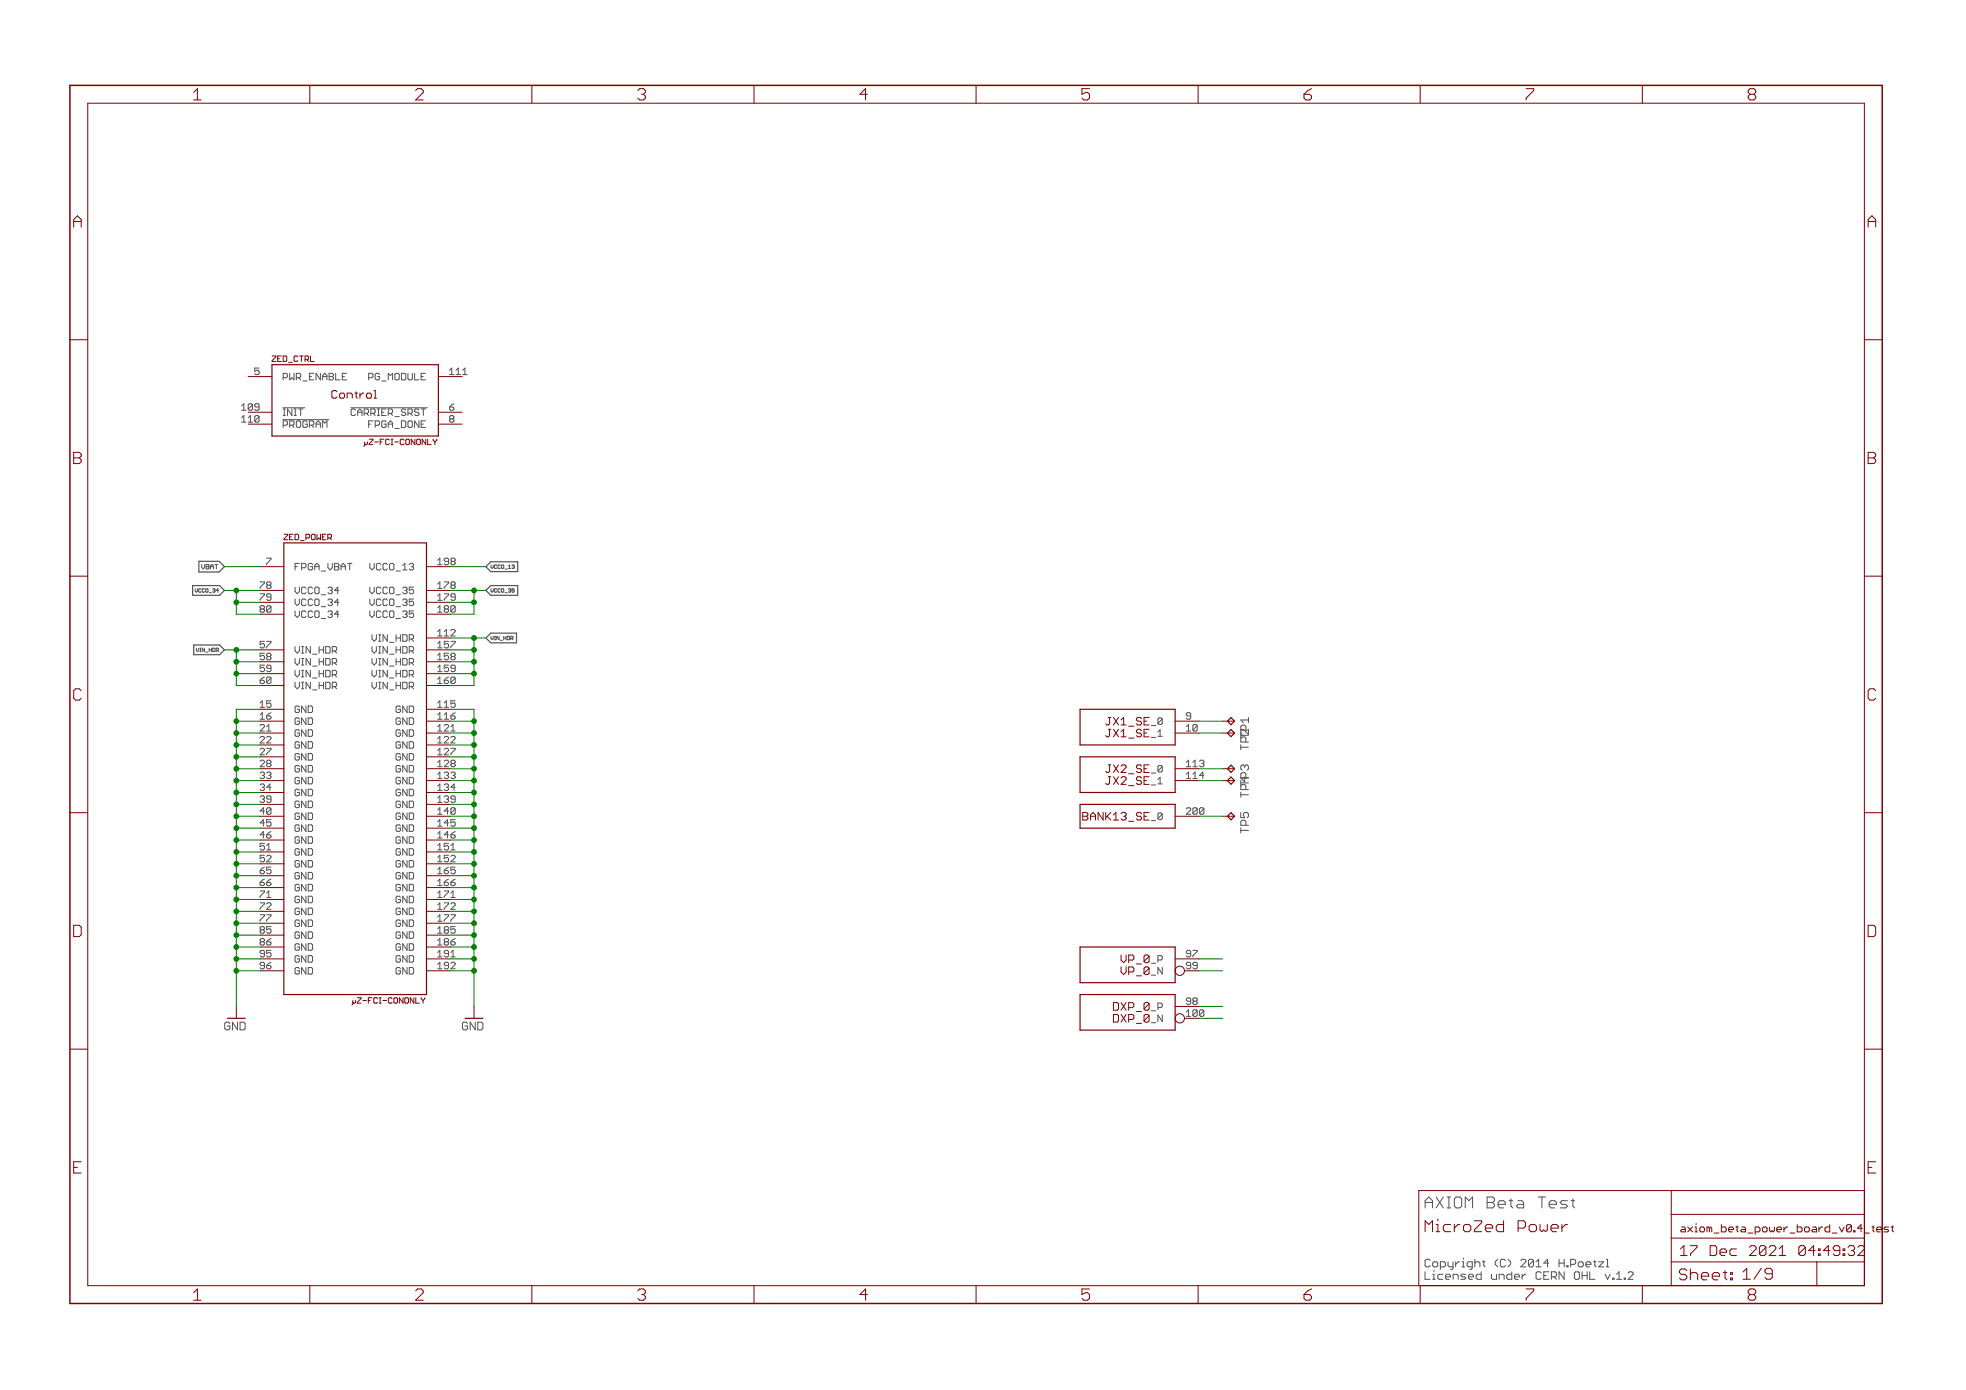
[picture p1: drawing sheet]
<svg xmlns="http://www.w3.org/2000/svg" width="420mm" height="297mm" viewBox="0 0 420 297" stroke-linecap="round" stroke-linejoin="round" font-family="sans-serif">
<g fill="none" stroke="#505050" stroke-width=".21">
<path d="M54.4 79.8l.3 .3h.4l.3-.3M55.4 78.7h-1v.7l.5-.3 .5 .3M79.5 79.8h-.7v1.4M96.1 79.1l.4-.4v1.4M51.6 87.7h1M51.6 90.2h1M51.6 86.7l.5-.4v1.4M51.6 89.3l.5-.5v1.4M60.5 87.1h4.6M60.5 89.7h9.8M60.5 87.4h.5M60.5 88.8h.5"/>
<path d="M60.7 87.4v1.4M61.4 80l-.2-.2h-.7v1.4M61.4 80.5l-.2 .2h-.7M61.4 90.2l-.2-.3h-.7v1.4M61.4 90.6l-.2 .3h-.7M75 87.1h16.3M76 87.6l-.3-.2h-.4l-.3 .2v1l.3 .2h.4l.3-.2M78.8 89.9v1.4M78.8 80.7h.7M78.8 90.6h.4M96.1 87v.4l.2 .3h.5l.2-.3M96.1 87h.7l.2 .2"/>
<path d="M96.1 80.1h.9M96.3 89.5l-.2 .2 .2 .5h.5l.2-.2M96.3 89.5h.5M96.8 89.5l.2 .2M97 89l-.2-.2h-.5l-.2 .2 .2 .5M97 86.3l-.9 .7M97 89.3l-.2 .2M57 119.3h.9v.2l-.9 1v.2M93.5 119.7l.5-.4v1.4M41.7 125.8v.5l.3 .3 .2-.3v-.5M42 138.5v.5l.2 .3 .3-.3v-.5M42.7 139.3h.3"/>
<path d="M42.7 138.5h.3M42.8 125.8l-.3 .1v.5l.3 .2M42.8 138.5v.8M43.1 120.6v.7l.3 .3 .3-.3v-.7M55.6 124.4h.9v.2l-.9 .9v.3M55.6 126.9h.9v.2l-.9 1v.2M55.6 138.2l.2 .3h.5l.2-.3M55.8 130.1l-.2 .3 .2 .4h.5l.2-.2M55.8 130.1h.5M56.3 130.1l.2 .3M56.5 129.7l-.2-.3h-.5l-.2 .3 .2 .4M56.5 137.1h-.9v.7l.4-.3 .5 .3"/>
<path d="M56.5 139.6h-.9v.7l.4-.2 .5 .2M56.5 129.9l-.2 .2M63.1 125.5v.9l.4 .5 .5-.5M63.1 128v.9l.4 .5 .5-.5M63.1 130.6v.9l.4 .5 .5-.5M63.1 138.2v.9l.4 .5 .5-.5M63.1 121.1h.4M64 120.4h-.9v1.4M79 120.4v.9l.5 .5 .5-.5M79 125.5v.9l.5 .5 .5-.5M79 128v.9l.5 .5 .5-.5M79 130.6v.9l.5 .5 .5-.5"/>
<path d="M79.5 135.6v1l.5 .4 .4-.4M79.5 138.2v.9l.5 .5 .4-.5M93.5 124.8l.5-.4v1.4M93.5 127.4l.5-.5v1.4M93.5 129.9l.5-.5v1.4M93.5 135l.5-.5v1.4M93.5 137.5l.5-.4v1.4M93.5 125.8h1M93.5 128.3h1M93.5 130.8h1M93.5 120.7h1M93.5 138.5h1"/>
<path d="M93.5 135.9h1M104.9 120.7v.5l.3 .3 .2-.3v-.5M104.9 125.8v.5l.3 .3 .2-.3v-.5M104.9 136v.5l.3 .2 .2-.2v-.5M105.7 136.7h.2M105.7 136h.2M105.8 136v.7M106 125.8l-.3 .1v.5l.3 .2M106 120.7l-.3 .2v.4l.3 .2M55.6 150.2l.4-.4v1.4M55.6 152.8l.4-.5v1.4M55.6 151.2h.9"/>
<path d="M55.6 155.1l.2-.3h.5l.2 .3M55.6 153.7h.9M55.6 157.6l.2-.2h.5l.2 .2M55.6 145.4v.4l.2 .3h.5l.2-.3M55.6 140.8l.2 .2h.5l.2-.2M55.6 143.3l.2 .2h.5l.2-.2M55.6 145.4h.7l.2 .2M56.5 155.3l-.9 .9h.9M56.5 157.8l-.9 1h.9M56.5 142.1h-.9v.7l.4-.2 .5 .2M56.5 144.7l-.9 .7M63.1 140.7v.9l.4 .5 .5-.5"/>
<path d="M63.1 143.3v.9l.4 .5 .5-.5M63.1 145.8v.9l.4 .5 .5-.5M63.5 151.6h.5M63.5 154.1h.5M63.5 156.7h.5M63.5 159.2h.5M64 151.1l-.2-.2h-.5l-.2 .2v.9l.2 .3h.5l.2-.3M64 153.6l-.2-.2h-.5l-.2 .2v1l.2 .2h.5l.2-.2M64 156.2l-.2-.2h-.5l-.2 .2v.9l.2 .3h.5l.2-.3M64 158.7l-.2-.2h-.5l-.2 .2v1l.2 .2h.5l.2-.2M79.5 140.7v.9l.5 .5 .4-.5M79.5 143.3v.9l.5 .5 .4-.5"/>
<path d="M79.5 145.8v.9l.5 .5 .4-.5M84.9 150.9l-.3 .2v.9l.3 .3M84.9 153.4l-.3 .2v1l.3 .2M84.9 156l-.3 .2v.9l.3 .3M84.9 158.5l-.3 .2v1l.3 .2M93.5 151.2h1M93.5 153.7h1M93.5 156.2h1M93.5 158.8h1M93.5 150.2l.5-.4v1.4M93.5 140.1l.5-.5v1.4M93.5 142.6l.5-.5v1.4"/>
<path d="M93.5 145.1l.5-.4v1.4M93.5 152.8l.5-.5v1.4M93.5 155.3l.5-.5v1.4M93.5 157.8l.5-.4v1.4M93.5 141h1M93.5 143.5h1M93.5 146.1h1M253.5 153.5l.3 .2h.4l.3-.2M253.5 156.2h1M253.5 155.3l.5-.5v1.4M254.5 152.5l-.3-.2h-.4l-.3 .2 .3 .5h.7M265.2 157.1h1.6"/>
<path d="M265.2 159.1v1.1M265.2 159.7h1.6M265.2 156.7l.3 .3M265.7 155.9h-.2l-.3 .2v1.6M266 155h-.5l-.3 .2v.8h1.6M266 157.5h-.5l-.3 .3v.8h1.6M266.8 153.9h-1.6l.5 .5M55.6 160.1l.2-.2h.5l.2 .2M55.6 165.2l.2-.2h.5l.2 .2M55.6 162.7l.2-.2h.5l.2 .2M55.6 166.2l.2 .2h.5l.2-.2M55.6 170.3l.2-.2h.5l.2 .2"/>
<path d="M55.6 167.8l.2-.3h.5l.2 .3M55.6 168.7l.2 .2h.5l.2-.2M55.6 171.2l.2 .3h.5l.2-.3M56 165.7h.3M56 168.2h.3M56 170.8h.3M56.3 165.7l.2 .2M56.3 168.2l.2 .3M56.3 170.8l.2 .2M56.5 160.4l-.9 .9h.9M56.5 162.9l-.9 1h.9M56.5 165.5l-.2 .2"/>
<path d="M56.5 168l-.2 .2M56.5 170.5l-.2 .3M56.5 173.3h-.9l.7-.7v1.4M56.5 175.9h-.9l.7-.7v1.4M56.5 178.4h-.9l.7-.7v1.4M63.5 161.7h.5M63.5 164.3h.5M63.5 166.8h.5M63.5 169.4h.5M63.5 171.9h.5M63.5 174.4h.5M63.5 177h.5"/>
<path d="M63.5 179.5h.5M64 161.3l-.2-.3h-.5l-.2 .3v.9l.2 .2h.5l.2-.2M64 163.8l-.2-.2h-.5l-.2 .2v.9l.2 .3h.5l.2-.3M64 166.3l-.2-.2h-.5l-.2 .2v1l.2 .2h.5l.2-.2M64 168.9l-.2-.2h-.5l-.2 .2v.9l.2 .3h.5l.2-.3M64 171.4l-.2-.2h-.5l-.2 .2v1l.2 .2h.5l.2-.2M64 174l-.2-.3h-.5l-.2 .3v.9l.2 .2h.5l.2-.2M64 176.5l-.2-.2h-.5l-.2 .2v.9l.2 .3h.5l.2-.3M64 179l-.2-.2h-.5l-.2 .2v1l.2 .2h.5l.2-.2M84.9 161l-.3 .3v.9l.3 .2M84.9 163.6l-.3 .2v.9l.3 .3M84.9 166.1l-.3 .2v1l.3 .2"/>
<path d="M84.9 168.7l-.3 .2v.9l.3 .3M84.9 171.2l-.3 .2v1l.3 .2M84.9 173.7l-.3 .3v.9l.3 .2M84.9 176.3l-.3 .2v.9l.3 .3M84.9 178.8l-.3 .2v1l.3 .2M93.5 161.3h1M93.5 163.9h1M93.5 166.4h1M93.5 168.9h1M93.5 171.5h1M93.5 160.4l.5-.5v1.4M93.5 162.9l.5-.4v1.4"/>
<path d="M93.5 165.5l.5-.5v1.4M93.5 168l.5-.5v1.4M93.5 170.5l.5-.4v1.4M93.5 173.1l.5-.5v1.4M93.5 175.6l.5-.4v1.4M93.5 178.2l.5-.5v1.4M93.5 174h1M93.5 176.6h1M93.5 179.1h1M253.5 163.9h1M253.5 166.4h1M253.5 162.9l.5-.4v1.4"/>
<path d="M253.5 165.5l.5-.5v1.4M253.5 172.8l.3-.2h.4l.3 .2M254.5 173.1l-1 .9h1M265.2 166.8v1M265.2 169.3v1.1M265.2 173.6v1.1h.8M265.2 176.9v1.1M265.2 167.3h1.6M265.2 169.8h1.6M265.2 177.5h1.6M265.7 163.5h-.2l-.3 .2v.6l.3 .3M266 165.1h-.5l-.3 .3v.8h1.6"/>
<path d="M266 167.7h-.5l-.3 .2v.8h1.6M266 175.3h-.5l-.3 .3v.8h1.6M266.8 166.3h-1.6l.8 .8M55.6 186v.5l.2 .2h.5l.2-.2M55.6 188.6v.4l.2 .3h.5l.2-.3M55.6 190.4h.9v.2l-.9 1v.2M55.6 192.9h.9v.3l-.9 .9v.2M55.6 195.5h.9v.2l-.9 .9v.3M55.6 181.4l.2 .2h.5l.2-.2M55.6 183.9l.2 .3h.5l.2-.3M55.6 186h.7l.2 .2M55.6 188.6h.7l.2 .2"/>
<path d="M55.8 198.7l-.2 .2 .2 .5h.5l.2-.2M55.8 198.7h.5M56.3 198.7l.2 .2M56.5 180.2h-.9v.7l.4-.2 .5 .2M56.5 182.8h-.9v.7l.4-.3 .5 .3M56.5 198.2l-.2-.2h-.5l-.2 .2 .2 .5M56.5 185.3l-.9 .7M56.5 187.9l-.9 .7M56.5 198.5l-.2 .2M63.5 182.1h.5M63.5 184.6h.5M63.5 187.1h.5"/>
<path d="M63.5 189.7h.5M63.5 192.2h.5M63.5 194.8h.5M63.5 197.3h.5M63.5 199.8h.5M64 181.6l-.2-.2h-.5l-.2 .2v.9l.2 .3h.5l.2-.3M64 184.1l-.2-.2h-.5l-.2 .2v1l.2 .2h.5l.2-.2M64 186.7l-.2-.3h-.5l-.2 .3v.9l.2 .2h.5l.2-.2M64 189.2l-.2-.2h-.5l-.2 .2v.9l.2 .3h.5l.2-.3M64 191.7l-.2-.2h-.5l-.2 .2v1l.2 .2h.5l.2-.2M64 194.3l-.2-.2h-.5l-.2 .2v.9l.2 .3h.5l.2-.3M64 196.8l-.2-.2h-.5l-.2 .2v1l.2 .2h.5l.2-.2"/>
<path d="M64 199.4l-.2-.3h-.5l-.2 .3v.9l.2 .2h.5l.2-.2M84.9 181.4l-.3 .2v.9l.3 .3M84.9 183.9l-.3 .2v1l.3 .2M84.9 186.4l-.3 .3v.9l.3 .2M84.9 189l-.3 .2v.9l.3 .3M84.9 191.5l-.3 .2v1l.3 .2M84.9 194.1l-.3 .2v.9l.3 .3M84.9 196.6l-.3 .2v1l.3 .2M84.9 199.1l-.3 .3v.9l.3 .2M93.5 181.6h1M93.5 184.2h1M93.5 186.7h1"/>
<path d="M93.5 189.3h1M93.5 199.4h1M93.5 180.7l.5-.5v1.4M93.5 183.2l.5-.4v1.4M93.5 185.8l.5-.5v1.4M93.5 188.3l.5-.4v1.4M93.5 190.9l.5-.5v1.4M93.5 193.4l.5-.5v1.4M93.5 195.9l.5-.4v1.4M93.5 198.5l.5-.5v1.4M93.5 191.8h1M93.5 194.3h1"/>
<path d="M93.5 196.9h1M48.6 219.2h.5M48.9 218.4h-.6l-.3 .3v1.1l.3 .3h.6M55.6 204.3l.2 .2h.5l.2-.2M55.6 206.8l.2 .2h.5l.2-.2M55.8 201.3l-.2 .2 .2 .5h.5l.2-.3M55.8 201.3h.5M56.3 201.3l.2 .2M56.5 200.8l-.2-.2h-.5l-.2 .2 .2 .5M56.5 203.3l-.2-.2h-.5l-.2 .2 .2 .5h.7M56.5 205.9l-.2-.3h-.5l-.2 .3 .2 .4h.7M56.5 201l-.2 .3"/>
<path d="M63.5 202.4h.5M63.5 204.9h.5M63.5 207.5h.5M64 201.9l-.2-.2h-.5l-.2 .2v.9l.2 .3h.5l.2-.3M64 204.4l-.2-.2h-.5l-.2 .2v1l.2 .2h.5l.2-.2M64 207l-.2-.2h-.5l-.2 .2v.9l.2 .3h.5l.2-.3M84.9 201.7l-.3 .2v.9l.3 .3M84.9 204.2l-.3 .2v1l.3 .2M84.9 206.8l-.3 .2v.9l.3 .3M93.5 202h1M93.5 204.5h1M93.5 207h1"/>
<path d="M93.5 201l.5-.4v1.4M93.5 203.6l.5-.5v1.4M93.5 206.1l.5-.5v1.4M99.4 219.2h.5M99.7 218.4h-.6l-.3 .3v1.1l.3 .3h.6M253.5 204.3l.3 .2h.4l.3-.2M253.5 206.8l.3 .2h.4l.3-.2M253.5 216.3l.5-.5v1.4M253.5 217.2h1M253.5 214.4l.3 .3h.4l.3-.3M254.5 203.3l-.3-.2h-.4l-.3 .2 .3 .5h.7M254.5 205.9l-.3-.3h-.4l-.3 .3 .3 .4h.7"/>
<path d="M254.5 213.5l-.3-.2h-.4l-.3 .2 .3 .5h.7M304.6 257h1.5M305.4 255.8l-.8 .8v1.5M304.5 271.8v1.6h1.1M305.4 269.1h-.6l-.3 .3v1.1l.3 .2h.6M341.7 269.6h1l-1 1.1M343.3 269.1h.3v1.6M347.1 273.1h.3v.3h-.3zM347.9 272l.3-.2h.5l.3 .2v.3l-1.1 1.1h1.1"/>
</g>
<path d="M42.5 120h4.3l1.2 1.1-1.2 1.1h-4.3zM48 126.2l-1.1-1.1h-5.7v2.1h5.7M48 138.9l-1.1-1.1h-5.5v2.1h5.5M103.8 126.2l1.1-1.1h5.7v2.1h-5.7zM103.8 121.1l1.1-1h5.7v2.1h-5.7zM104.9 135.3h5.5v2.1h-5.5l-1.1-1.1z" fill="none" stroke="#505050" stroke-width=".25"/>
<g fill="none" stroke="#800000" stroke-width=".21">
<path d="M42.2 18.9l-.8 .8M66.2 18.2v3.9M90 18.9h-.8l-.4 .4M90.4 19.7l-1.6 1.7h1.6M113.7 18.2v3.9M136.7 18.9l-.4 .4M161.1 18.2v3.9M185 18.9l-1.2 1.3h1.6M208.6 18.2v3.9M232.8 18.9h-1.6v1.3l.8-.5M256.1 18.2v3.9M279.5 19.3l-.8 .9"/>
<path d="M303.5 18.2v3.9M326.2 18.9h1.6M327.8 19.3l-1.6 1.7v.4M351 18.2v3.9M374 18.9l-.4 .4v.4l.4 .5-.4 .4v.4l.4 .4M18.8 22.1h379.6v252.6h-379.6zM41.4 21.4h1.6M136.3 21l.4 .4M231.2 21l.4 .4h.8M278.7 20.2v.8l.4 .4M278.7 20.2h1.2M15.7 47.3h1.7"/>
<path d="M16.6 46.1l-.9 .8v1.6M399.2 47.3h1.7M400 46.1l-.8 .8v1.6M14.9 72.6h3.9M58.2 76.1h.7v.2l-.7 .7v.2h.7M398.4 72.6h3.9M15.7 97.9h1.3M17 96.7h-1.3v2.4h1.3M53 88.1h5.1M53 80.5h5.1M53 90.6h5.1M72 83.7l-.3-.2h-.5l-.3 .2v1.1l.3 .3h.5l.3-.3"/>
<path d="M77.9 94.4v.8l-.2 .2M78.5 94.4v.4l-.2 .2-.4-.2M78.9 93.9h.8M79.7 94l-.8 .8v.2h.8M93.7 88.1h5.1M93.7 80.5h5.1M93.7 90.6h5.1M399.2 97.9h1.3M400.5 96.7h-1.3v2.4h1.3M60.7 114.2h.8v.2l-.8 .7v.2h.8M14.9 123.1h3.9M55.6 126.2h5.1"/>
<path d="M55.6 128.7h5.1M55.6 131.3h5.1M55.6 121.1h5.1M55.6 138.9h5.1M91.1 126.2h5.1M91.1 128.7h5.1M91.1 131.3h5.1M91.1 121.1h5.1M91.1 138.9h5.1M91.1 136.3h5.1M398.4 123.1h3.9M16.2 147.2l-.5 .4v1.6l.5 .4"/>
<path d="M55.6 151.6h5.1M55.6 154.1h5.1M55.6 156.7h5.1M55.6 159.2h5.1M55.6 141.4h5.1M55.6 144h5.1M55.6 146.5h5.1M91.1 151.6h5.1M91.1 154.1h5.1M91.1 156.7h5.1M91.1 159.2h5.1M91.1 141.4h5.1"/>
<path d="M91.1 144h5.1M91.1 146.5h5.1M236.9 153.3h.5M236.9 155.9h.5M237.1 153.3v1.4l-.2 .2h-.3l-.3-.2M237.1 155.9v1.3l-.2 .3h-.3l-.3-.3M238 153.3l1 1.6M238 155.9l1 1.6M239 153.3l-1 1.6M239 155.9l-1 1.6M251.1 154.1h5.1M251.1 156.7h5.1"/>
<path d="M261.3 154.1h2.5M261.3 156.7h2.5M399.6 147.2l-.4 .4v1.6l.4 .4M14.9 173.7h3.9M55.6 161.7h5.1M55.6 164.3h5.1M55.6 166.8h5.1M55.6 169.4h5.1M55.6 171.9h5.1M55.6 174.4h5.1M55.6 177h5.1M55.6 179.5h5.1"/>
<path d="M91.1 161.7h5.1M91.1 164.3h5.1M91.1 166.8h5.1M91.1 169.4h5.1M91.1 171.9h5.1M91.1 174.4h5.1M91.1 177h5.1M91.1 179.5h5.1M231.4 174.4h.8M232.2 174.4l.3 .3M232.5 173.9l-.3-.3h-.8v1.6h.8l.3-.2M232.5 174.2l-.3 .2"/>
<path d="M236.9 163.4h.5M236.9 166h.5M237.1 163.4v1.4l-.2 .3h-.3l-.3-.3M237.1 166v1.4l-.2 .2h-.3l-.3-.2M238 163.4l1 1.7M238 166l1 1.6M239 163.4l-1 1.7M239 166l-1 1.6M251.1 164.3h5.1M251.1 166.8h5.1M251.1 174.4h5.1M261.3 164.3h2.5"/>
<path d="M261.3 166.8h2.5M261.3 174.4h2.5M398.4 173.7h3.9M17 197.7h-1.3v2.5h1.3M55.6 182.1h5.1M55.6 184.6h5.1M55.6 187.1h5.1M55.6 189.7h5.1M55.6 192.2h5.1M55.6 194.8h5.1M55.6 197.3h5.1M55.6 199.8h5.1"/>
<path d="M91.1 182.1h5.1M91.1 184.6h5.1M91.1 187.1h5.1M91.1 189.7h5.1M91.1 192.2h5.1M91.1 194.8h5.1M91.1 197.3h5.1M91.1 199.8h5.1M400.5 197.7h-1.3v2.5h1.3M50.5 215.1v2.5M55.6 202.4h5.1M55.6 204.9h5.1"/>
<path d="M55.6 207.5h5.1M75.4 213.8v.8l-.2 .2M76 213.8v.4l-.2 .2-.4-.2M76.4 213.2h.8M77.2 213.4l-.8 .8v.2h.8M91.1 202.4h5.1M91.1 204.9h5.1M91.1 207.5h5.1M101.3 215.1v2.5M239 214.5l-.2-.3h-.8v1.7h.8l.2-.3M239 217.1l-.2-.3h-.8v1.6h.8l.2-.3M239.6 204.1v1.1l.5 .5 .6-.5"/>
<path d="M239.6 206.6v1.1l.5 .6 .6-.6M251.1 204.9h5.1M251.1 215.1h5.1M253.1 207.5h3.1M253.1 217.6h3.1M14.9 224.2h3.9M398.4 224.2h3.9M15.7 249.5h.9M17.4 248.3h-1.7v2.4h1.7M357.2 254.4v20.3M357.2 259.5h41.2M398.4 254.4h-95.2v20.3"/>
<path d="M399.2 249.5h.8M400.9 248.3h-1.7v2.4h1.7M41.4 277.9h1.6M42.2 275.4l-.8 .8M66.2 274.7v3.9M90 275.4h-.8l-.4 .4M90.4 276.2l-1.6 1.7h1.6M113.7 274.7v3.9M136.3 277.5l.4 .4M136.7 275.4l-.4 .4M161.1 274.7v3.9M185 275.4l-1.2 1.2h1.6"/>
<path d="M208.6 274.7v3.9M231.2 277.5l.4 .4h.8M232.8 275.4h-1.6v1.2l.8-.4M256.1 274.7v3.9M278.7 276.6h1.2M278.7 276.6v.9l.4 .4M279.5 275.8l-.8 .8M303.5 274.7v3.9M305.4 261.7l-.8-.8v2.3M326.2 275.4h1.6M327.8 275.8l-1.6 1.7v.4M351 274.7v3.9"/>
<path d="M357.2 269.7h41.2M357.2 264.6h41.2M358.9 273.1l.4 .4M359.2 268.3h1.4M359.3 271.2l-.4 .3v.4l.4 .4M359.4 262.2h.5M359.9 266.2l-.7 .7M360.2 262.7h-.8l-.3 .3 .3 .2h.8M374 275.4l-.4 .4v.4l.4 .4-.4 .5v.4l.4 .4M388.3 269.7v5M397.4 266.2h.7l.4 .4M398.5 266.9l-1.5 1.4h1.5"/>
<path d="M402.9 262.2h.7M403.4 262.7l.2 .3-.2 .2M404.2 262.2h.5M404.4 262v1l.3 .2"/>
<circle cx="252.1" cy="207.5" r=".99"/>
<circle cx="252.1" cy="217.6" r=".99"/>
</g>
<g fill="none" stroke="#800000" stroke-width=".25">
<path d="M58.1 77.9h35.6v15.3h-35.6zM60.7 116h30.4v96.5h-30.4zM230.8 151.6h20.3v7.6h-20.3zM263.1 153.4l.7 .7-.7 .8-.8-.8zM263.1 155.9l.7 .8-.7 .7-.8-.7zM230.8 161.7h20.3v7.7h-20.3zM230.8 171.9h20.3v5.1h-20.3zM263.1 163.5l.7 .8-.7 .7-.8-.7zM263.1 166.1l.7 .7-.7 .8-.8-.8zM263.1 173.7l.7 .7-.7 .8-.8-.8zM48.6 217.6h3.8M99.4 217.6h3.8"/>
<path d="M230.8 212.5h20.3v7.6h-20.3zM230.8 202.4h20.3v7.6h-20.3z"/>
</g>
<path d="M14.9 18.2h387.4v260.4h-387.4z" fill="none" stroke="#800000" stroke-width=".32"/>
<g fill="none" stroke="#008000" stroke-width=".21">
<path d="M48 126.2h7.6M48 138.9h7.6M48 121.1h7.6M50.5 126.2v5.1h5.1M50.5 128.7h5.1M50.5 138.9v7.6h5.1M96.2 128.7h5.1M96.2 126.2h7.6M96.2 136.3h7.6M96.2 138.9h5.1M96.2 121.1h7.6M101.3 126.2v5.1h-5.1"/>
<path d="M101.3 136.3v10.2h-5.1M50.5 141.4h5.1M50.5 144h5.1M50.5 154.1h5.1M50.5 156.7h5.1M50.5 159.2h5.1M55.6 151.6h-5.1v63.5M96.2 151.6h5.1v63.5M96.2 141.4h5.1M96.2 144h5.1M96.2 154.1h5.1M96.2 156.7h5.1"/>
<path d="M96.2 159.2h5.1M256.2 154.1h5.1M256.2 156.7h5.1M50.5 161.7h5.1M50.5 164.3h5.1M50.5 166.8h5.1M50.5 169.4h5.1M50.5 171.9h5.1M50.5 174.4h5.1M50.5 177h5.1M50.5 179.5h5.1M96.2 161.7h5.1"/>
<path d="M96.2 164.3h5.1M96.2 166.8h5.1M96.2 169.4h5.1M96.2 171.9h5.1M96.2 174.4h5.1M96.2 177h5.1M96.2 179.5h5.1M256.2 164.3h5.1M256.2 166.8h5.1M256.2 174.4h5.1M50.5 182.1h5.1M50.5 184.6h5.1"/>
<path d="M50.5 187.1h5.1M50.5 189.7h5.1M50.5 192.2h5.1M50.5 194.8h5.1M50.5 197.3h5.1M50.5 199.8h5.1M96.2 182.1h5.1M96.2 184.6h5.1M96.2 187.1h5.1M96.2 189.7h5.1M96.2 192.2h5.1M96.2 194.8h5.1"/>
<path d="M96.2 197.3h5.1M96.2 199.8h5.1M50.5 202.4h5.1M50.5 204.9h5.1M50.5 207.5h5.1M96.2 202.4h5.1M96.2 204.9h5.1M96.2 207.5h5.1M256.2 204.9h5.1M256.2 207.5h5.1M256.2 215.1h5.1M256.2 217.6h5.1"/>
</g>
<g fill="#008000" stroke="#008000" stroke-width=".21">
<circle cx="101.3" cy="128.7" r=".51"/>
<circle cx="101.3" cy="126.2" r=".51"/>
<circle cx="50.5" cy="128.7" r=".51"/>
<circle cx="50.5" cy="126.2" r=".51"/>
<circle cx="101.3" cy="138.9" r=".51"/>
<circle cx="101.3" cy="141.4" r=".51"/>
<circle cx="101.3" cy="144" r=".51"/>
<circle cx="101.3" cy="136.3" r=".51"/>
<circle cx="50.5" cy="144" r=".51"/>
<circle cx="50.5" cy="141.4" r=".51"/>
<circle cx="50.5" cy="138.9" r=".51"/>
<circle cx="50.5" cy="154.1" r=".51"/>
<circle cx="50.5" cy="156.7" r=".51"/>
<circle cx="50.5" cy="159.2" r=".51"/>
<circle cx="50.5" cy="161.7" r=".51"/>
<circle cx="50.5" cy="164.3" r=".51"/>
<circle cx="50.5" cy="166.8" r=".51"/>
<circle cx="50.5" cy="169.4" r=".51"/>
<circle cx="50.5" cy="171.9" r=".51"/>
<circle cx="50.5" cy="174.4" r=".51"/>
<circle cx="50.5" cy="177" r=".51"/>
<circle cx="50.5" cy="179.5" r=".51"/>
<circle cx="50.5" cy="182.1" r=".51"/>
<circle cx="50.5" cy="184.6" r=".51"/>
<circle cx="50.5" cy="187.1" r=".51"/>
<circle cx="50.5" cy="189.7" r=".51"/>
<circle cx="50.5" cy="192.2" r=".51"/>
<circle cx="50.5" cy="194.8" r=".51"/>
<circle cx="50.5" cy="197.3" r=".51"/>
<circle cx="50.5" cy="199.8" r=".51"/>
<circle cx="50.5" cy="202.4" r=".51"/>
<circle cx="50.5" cy="204.9" r=".51"/>
<circle cx="50.5" cy="207.5" r=".51"/>
<circle cx="101.3" cy="154.1" r=".51"/>
<circle cx="101.3" cy="156.7" r=".51"/>
<circle cx="101.3" cy="159.2" r=".51"/>
<circle cx="101.3" cy="161.7" r=".51"/>
<circle cx="101.3" cy="164.3" r=".51"/>
<circle cx="101.3" cy="166.8" r=".51"/>
<circle cx="101.3" cy="169.4" r=".51"/>
<circle cx="101.3" cy="171.9" r=".51"/>
<circle cx="101.3" cy="174.4" r=".51"/>
<circle cx="101.3" cy="177" r=".51"/>
<circle cx="101.3" cy="179.5" r=".51"/>
<circle cx="101.3" cy="182.1" r=".51"/>
<circle cx="101.3" cy="184.6" r=".51"/>
<circle cx="101.3" cy="187.1" r=".51"/>
<circle cx="101.3" cy="189.7" r=".51"/>
<circle cx="101.3" cy="192.2" r=".51"/>
<circle cx="101.3" cy="194.8" r=".51"/>
<circle cx="101.3" cy="197.3" r=".51"/>
<circle cx="101.3" cy="199.8" r=".51"/>
<circle cx="101.3" cy="202.4" r=".51"/>
<circle cx="101.3" cy="204.9" r=".51"/>
<circle cx="101.3" cy="207.5" r=".51"/>
</g>
<g font-size="3.7" fill="#800000">
<text x="42.8" y="21.4">1</text>
<text x="90.3" y="21.4">2</text>
<text x="137.7" y="21.4">3</text>
<text x="185.2" y="21.4">4</text>
<text x="232.6" y="21.4">5</text>
<text x="280.1" y="21.4">6</text>
<text x="327.6" y="21.4">7</text>
<text x="375" y="21.4">8</text>
<text x="17.1" y="48.6">A</text>
<text x="400.6" y="48.6">A</text>
<text x="17.1" y="99.2">B</text>
<text x="400.6" y="99.2">B</text>
<text x="17" y="149.7">C</text>
<text x="400.5" y="149.7">C</text>
<text x="16.9" y="200.2">D</text>
<text x="400.4" y="200.2">D</text>
<text x="42.8" y="277.9">1</text>
<text x="90.3" y="277.9">2</text>
<text x="137.7" y="277.9">3</text>
<text x="185.2" y="277.9">4</text>
<text x="232.6" y="277.9">5</text>
<text x="280.1" y="277.9">6</text>
<text x="327.6" y="277.9">7</text>
<text x="375" y="277.9">8</text>
</g>
<text font-size="3.6" fill="#505050" x="306" y="258.2">AXIOM Beta Test</text>
<g font-size="3.6" fill="#800000">
<text x="306" y="263.3">MicroZed Power</text>
<text x="360.3" y="273.6">Sheet: 1/9</text>
</g>
<g font-size="3.2" fill="#800000">
<text x="360.6" y="268.4">17 Dec 2021</text>
<text x="382.2" y="268.4">04:49:33</text>
</g>
<g font-size="2.5" fill="#800000">
<text x="72.8" y="85.2">Control</text>
<text x="239.1" y="155">JX1_SE</text>
<text x="239.1" y="157.5">JX1_SE</text>
<text x="239.1" y="165.2">JX2_SE</text>
<text x="239.1" y="167.7">JX2_SE</text>
<text x="233" y="175.3">BANK13_SE</text>
<text x="241.5" y="205.8">VP_0</text>
<text x="241.5" y="208.3">VP_0</text>
<text x="239.6" y="216">DXP_0</text>
<text x="239.6" y="218.5">DXP_0</text>
</g>
<g font-size="2.5" fill="#505050">
<text x="268.4" y="160" transform="rotate(-90 268.4 160)">TPT2P1</text>
<text x="268.4" y="170.2" transform="rotate(-90 268.4 170.2)">TPT4P3</text>
<text x="268.4" y="177.8" transform="rotate(-90 268.4 177.8)">TP5</text>
<text x="49.4" y="220.1">GND</text>
<text x="100.2" y="220.1">GND</text>
<text x="306" y="270.8">Copyright (C) 2014 H.Poetzl</text>
<text x="306" y="273.5">Licensed under CERN OHL v.1.2</text>
</g>
<g font-size="2.3" fill="#800000">
<text x="360.6" y="263.3">axiom_beta_power_board_v0.4_t</text>
<text x="399.1" y="263.3">est</text>
</g>
<g font-size="2.1" fill="#505050">
<text x="55.9" y="80.1">5</text>
<text x="61.9" y="81.2">PWR_ENABLE</text>
<text x="79.5" y="81.2">PG_MODULE</text>
<text x="97.5" y="80.1">111</text>
<text x="53.2" y="87.7">109</text>
<text x="61.9" y="88.8">INIT</text>
<text x="76.8" y="88.8">CARRIER_SRST</text>
<text x="97.5" y="87.7">6</text>
<text x="53.2" y="90.3">110</text>
<text x="61.9" y="91.4">PROGRAM</text>
<text x="79.8" y="91.4">FPGA_DONE</text>
<text x="97.5" y="90.3">8</text>
<text x="57.1" y="125.8">78</text>
<text x="64.5" y="121.9">FPGA_VBAT</text>
<text x="80.3" y="121.9">VCCO_13</text>
<text x="95" y="125.8">178</text>
<text x="95" y="120.7">198</text>
<text x="57.1" y="130.9">80</text>
<text x="57.1" y="128.4">79</text>
<text x="64.5" y="129.5">VCCO_34</text>
<text x="64.5" y="126.9">VCCO_34</text>
<text x="80.3" y="126.9">VCCO_35</text>
<text x="80.3" y="129.5">VCCO_35</text>
<text x="95" y="128.4">179</text>
<text x="95" y="130.9">180</text>
<text x="64.5" y="132">VCCO_34</text>
<text x="80.3" y="132">VCCO_35</text>
<text x="80.8" y="137.1">VIN_HDR</text>
<text x="95" y="136">112</text>
<text x="57.1" y="143.6">59</text>
<text x="57.1" y="141.1">58</text>
<text x="57.1" y="138.5">57</text>
<text x="64.5" y="142.2">VIN_HDR</text>
<text x="64.5" y="139.6">VIN_HDR</text>
<text x="80.8" y="139.6">VIN_HDR</text>
<text x="80.8" y="142.2">VIN_HDR</text>
<text x="95" y="138.5">157</text>
<text x="95" y="141.1">158</text>
<text x="95" y="143.6">159</text>
<text x="57.1" y="146.1">60</text>
<text x="64.5" y="147.3">VIN_HDR</text>
<text x="64.5" y="144.7">VIN_HDR</text>
<text x="80.8" y="144.7">VIN_HDR</text>
<text x="80.8" y="147.3">VIN_HDR</text>
<text x="95" y="146.1">160</text>
<text x="57.1" y="151.2">15</text>
<text x="57.1" y="153.8">16</text>
<text x="64.5" y="152.3">GND</text>
<text x="64.5" y="154.9">GND</text>
<text x="85.4" y="152.3">GND</text>
<text x="85.4" y="154.9">GND</text>
<text x="95" y="151.2">115</text>
<text x="95" y="153.8">116</text>
<text x="247.8" y="154.9">_0</text>
<text x="255" y="153.8">9</text>
<text x="57.1" y="156.3">21</text>
<text x="57.1" y="158.8">22</text>
<text x="57.1" y="161.4">27</text>
<text x="64.5" y="157.4">GND</text>
<text x="64.5" y="160">GND</text>
<text x="85.4" y="157.4">GND</text>
<text x="85.4" y="160">GND</text>
<text x="95" y="156.3">121</text>
<text x="95" y="158.8">122</text>
<text x="95" y="161.4">127</text>
<text x="247.8" y="157.4">_1</text>
<text x="255" y="156.3">10</text>
<text x="57.1" y="163.9">28</text>
<text x="57.1" y="166.5">33</text>
<text x="64.5" y="162.5">GND</text>
<text x="64.5" y="165">GND</text>
<text x="64.5" y="167.6">GND</text>
<text x="85.4" y="162.5">GND</text>
<text x="85.4" y="165">GND</text>
<text x="85.4" y="167.6">GND</text>
<text x="95" y="163.9">128</text>
<text x="95" y="166.5">133</text>
<text x="247.8" y="165">_0</text>
<text x="247.8" y="167.6">_1</text>
<text x="255" y="163.9">113</text>
<text x="255" y="166.5">114</text>
<text x="57.1" y="169">34</text>
<text x="57.1" y="171.5">39</text>
<text x="64.5" y="170.1">GND</text>
<text x="64.5" y="172.7">GND</text>
<text x="85.4" y="170.1">GND</text>
<text x="85.4" y="172.7">GND</text>
<text x="95" y="169">134</text>
<text x="95" y="171.5">139</text>
<text x="57.1" y="174.1">40</text>
<text x="57.1" y="176.6">45</text>
<text x="57.1" y="179.2">46</text>
<text x="64.5" y="175.2">GND</text>
<text x="64.5" y="177.7">GND</text>
<text x="85.4" y="175.2">GND</text>
<text x="85.4" y="177.7">GND</text>
<text x="95" y="174.1">140</text>
<text x="95" y="176.6">145</text>
<text x="95" y="179.2">146</text>
<text x="247.8" y="175.2">_0</text>
<text x="255" y="174.1">200</text>
<text x="57.1" y="181.7">51</text>
<text x="57.1" y="184.2">52</text>
<text x="64.5" y="180.3">GND</text>
<text x="64.5" y="182.8">GND</text>
<text x="64.5" y="185.4">GND</text>
<text x="85.4" y="180.3">GND</text>
<text x="85.4" y="182.8">GND</text>
<text x="85.4" y="185.4">GND</text>
<text x="95" y="181.7">151</text>
<text x="95" y="184.2">152</text>
<text x="57.1" y="186.8">65</text>
<text x="57.1" y="189.3">66</text>
<text x="57.1" y="191.9">71</text>
<text x="64.5" y="187.9">GND</text>
<text x="64.5" y="190.4">GND</text>
<text x="85.4" y="187.9">GND</text>
<text x="85.4" y="190.4">GND</text>
<text x="95" y="186.8">165</text>
<text x="95" y="189.3">166</text>
<text x="95" y="191.9">171</text>
<text x="57.1" y="194.4">72</text>
<text x="57.1" y="196.9">77</text>
<text x="64.5" y="193">GND</text>
<text x="64.5" y="195.5">GND</text>
<text x="85.4" y="193">GND</text>
<text x="85.4" y="195.5">GND</text>
<text x="95" y="194.4">172</text>
<text x="95" y="196.9">177</text>
<text x="57.1" y="199.5">85</text>
<text x="57.1" y="202">86</text>
<text x="64.5" y="198">GND</text>
<text x="64.5" y="200.6">GND</text>
<text x="64.5" y="203.1">GND</text>
<text x="85.4" y="198">GND</text>
<text x="85.4" y="200.6">GND</text>
<text x="85.4" y="203.1">GND</text>
<text x="95" y="199.5">185</text>
<text x="95" y="202">186</text>
<text x="57.1" y="204.6">95</text>
<text x="57.1" y="207.1">96</text>
<text x="64.5" y="205.7">GND</text>
<text x="64.5" y="208.2">GND</text>
<text x="85.4" y="205.7">GND</text>
<text x="85.4" y="208.2">GND</text>
<text x="95" y="204.6">191</text>
<text x="95" y="207.1">192</text>
<text x="247.6" y="208.2">_N</text>
<text x="247.9" y="205.7">_P</text>
<text x="255" y="207.1">99</text>
<text x="255" y="204.6">97</text>
<text x="247.9" y="215.8">_P</text>
<text x="255" y="214.7">98</text>
<text x="247.6" y="218.4">_N</text>
<text x="255" y="217.2">100</text>
</g>
<g font-size="1.8" fill="#800000">
<text x="59.6" y="77.3">ZED_CTRL</text>
<text x="80" y="95.1">µZ-FCI-CONONLY</text>
<text x="62.1" y="115.4">ZED_POWER</text>
<text x="77.4" y="214.4">µZ-FCI-CONONLY</text>
</g>
<text font-size="1.4" fill="#505050" x="44.5" y="121.6">VBAT</text>
<g font-size="1.1" fill="#505050">
<text x="106.4" y="121.5">VCCO_1</text>
<text x="43.1" y="126.6">VCCO_34</text>
<text x="106.4" y="126.6">VCCO_3</text>
<text x="106.4" y="136.7">VIN_HD</text>
<text x="43.3" y="139.3">VIN_HDR</text>
</g>
</svg>
